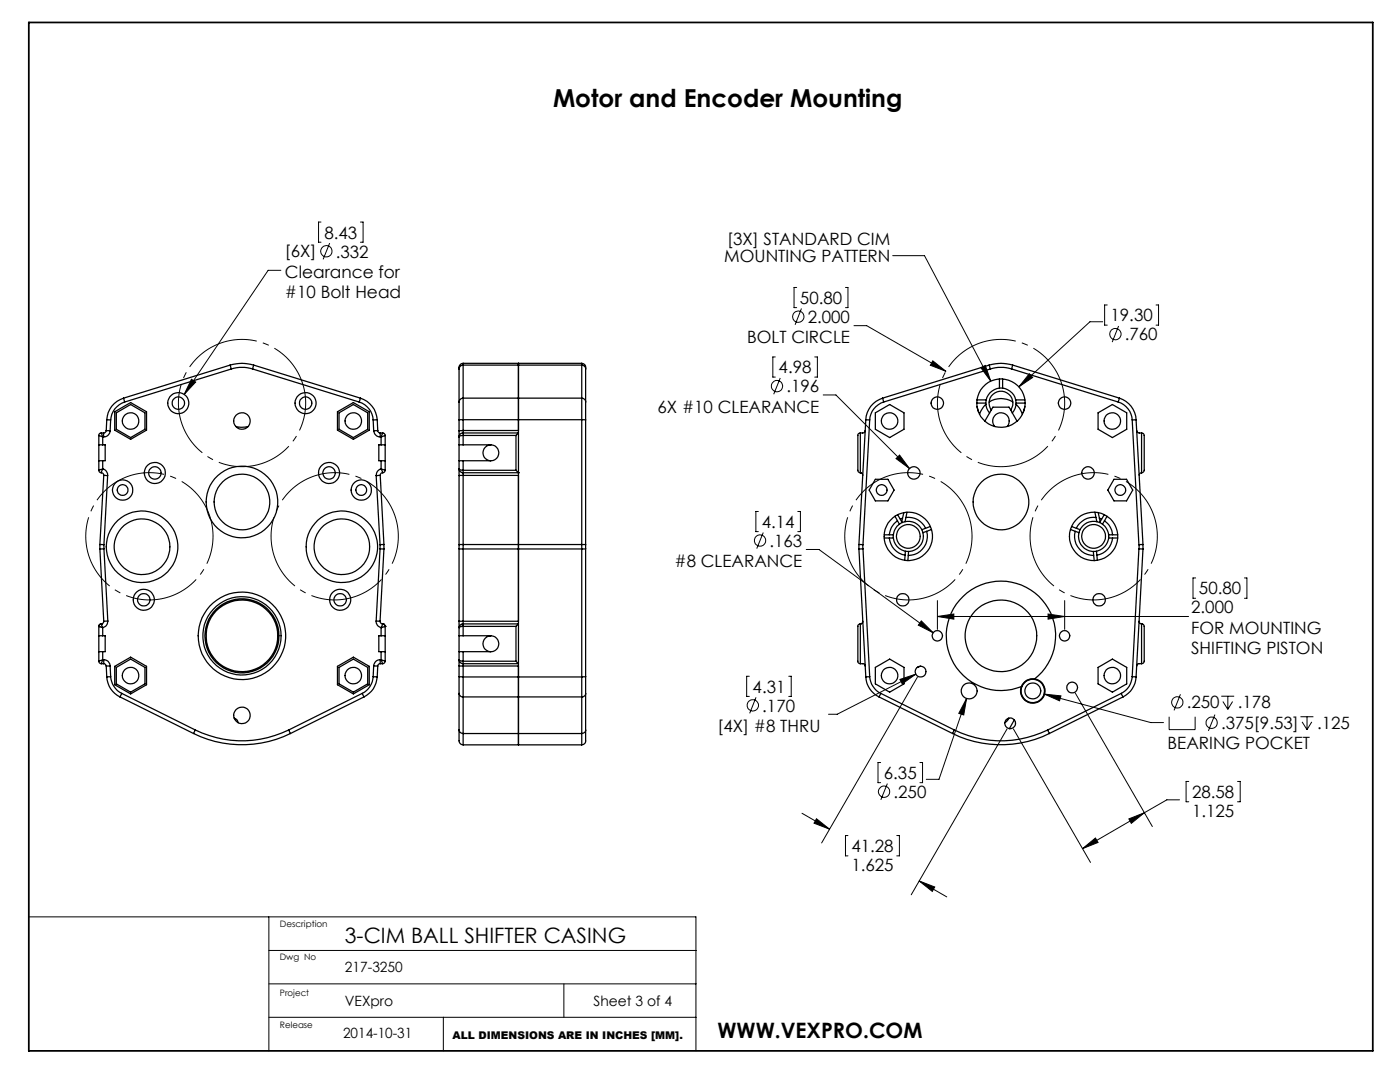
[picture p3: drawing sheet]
<svg xmlns="http://www.w3.org/2000/svg" width="279mm" height="216mm" viewBox="0 0 279 216" stroke-linecap="round" stroke-linejoin="round" font-family="sans-serif">
<g fill="none" stroke="#000" stroke-width=".2">
<path d="M56.1 53.9h-2.6l-16.7 24.8M64.1 44.3h-.5v4h.5M65.8 48.5l-1.3 3.3M71.9 44.3h.6v4h-.6M159 57.4h-.5v4h.5M168.7 57.4h.5v4h-.5M178.2 51h6.3l13.2 25.1M38.2 75.7l.9 .5-2.3 2.5zM154.7 71.2h-.5v4h.5M155.7 75.4l-1.3 3.3M159.9 61.6l-1.2 3.2M162.6 71.2h.5v4h-.5"/>
<path d="M164.3 78.8h2.5l14.7 14.7M170.4 65h2.6l15.8 9.1M186.2 72l2.6 2.1-3.1-1.2zM195.8 73.4l.8-.5 1.1 3.2zM205.4 74.6l.7 .7-2.8 1.9zM220.1 64.2h-2.6l-14.2 13M221 60.9h-.5v4h.5M223.2 65.1l-1.2 3.2M230.7 60.9h.5v4h-.5M178.8 91.5l.7-.7 2 2.7zM151.3 102.1h-.5v4h.5M152.3 106.3l-1.3 3.2"/>
<path d="M159.2 102.1h.5v4h-.5M160.9 109.6h2.5l22.8 16.7M187.1 119.8v5.8M212.5 119.8v5.8M238.6 115.3h-.5v4.1h.5M248.4 115.3h.4v4.1h-.4M149.5 134.9h-.5v4.1h.5M150.9 139.1l-1.3 3.2M157.4 134.9h.5v4.1h-.5M179.6 135.6l3.2-1.1-2.7 2zM182.8 134.5l-15.7 8h-1.8M183.1 135.1l-19.1 33.1"/>
<path d="M183.9 123.9l2.3 2.4-2.9-1.6zM187.1 123l3.3-.5v1zM187.1 123h50.1M192.9 139.4l-.6 3.3-1-.4zM192.9 139.4l-5.5 16.1h-2.5M208.4 138.5l3.3 .4-.2 .9zM208.4 138.5l21.3 5.7h2.5M209.2 122.5l3.3 .5-3.3 .5zM214.6 138.3l15.4 26.6M235.6 138.5l-1.3 3.2M243.7 138.9h2.6M244.1 140l.9 1.5"/>
<path d="M245 138.9v2.6M246 140l-1 1.5M175.8 152.2h-.6v4h.6M177.1 156.4l-1.3 3.2M183.6 152.2h.5v4h-.5M201 145.5l-19.1 33M202.2 145.5l15.4 26.6M233.3 143v2.6h5.2v-2.6M235.4 159.6h-2.5l-4.5 2.6M237.2 155.9h-.5v4.1h.5M242.5 142.6l-1.3 3.2M247 155.9h.5v4.1h-.5"/>
<path d="M259.5 143h2.6M259.9 144l.9 1.6M260.8 143v2.6M261.8 144l-1 1.6M160.1 162.3l5.5 3.2M162.9 163.4l2.7 2.1-3.1-1.2zM169.2 166.7h-.5v4.1h.5M179 166.7h.5v4.1h-.5M183.4 175.8l3.1 1.2-.4 .9zM183.4 175.8l5.5 3.2M216 169.3l2.6-2.1 .5 .9zM225.3 163.4l3.1-1.2-2.6 2.1z"/>
<path d="M228.4 162.2l-12.4 7.1M5.8 183h133.1v26.7M53.7 196.3h85.2M53.7 189.7h85.2M53.7 183v26.7M112.5 196.3v6.7M53.7 203h85.2M88.5 203v6.7"/>
<circle cx="65.1" cy="50.1" r="1.13"/>
<circle cx="155.1" cy="77.1" r="1.14"/>
<circle cx="159.3" cy="63.2" r="1.13"/>
<circle cx="222.6" cy="66.7" r="1.13"/>
<circle cx="151.7" cy="107.8" r="1.13"/>
<circle cx="150.2" cy="140.7" r="1.13"/>
<circle cx="176.4" cy="158" r="1.13"/>
<circle cx="235" cy="140.2" r="1.13"/>
<circle cx="241.8" cy="144.2" r="1.13"/>
</g>
<path d="M60.5 76.7a12.7 12.7 0 0 0-21.2-5.2 12.7 12.7 0 0 0 5.5 21.1 12.7 12.7 0 0 0 15.9-14.9l-.2-1M211.9 76.7a12.7 12.7 0 0 0-21.2-5.2 12.7 12.7 0 0 0 5.6 21.1 12.7 12.7 0 0 0 15.9-14.9l-.3-1M42 103.3a12.7 12.7 0 0 0-21.2-5.2 12.7 12.7 0 0 0 5.5 21.1 12.7 12.7 0 0 0 15.9-14.9l-.2-1M78.9 103.3a12.7 12.7 0 0 0-21.2-5.2 12.7 12.7 0 0 0 5.6 21.1 12.7 12.7 0 0 0 15.9-14.9l-.3-1M193.4 103.3a12.7 12.7 0 0 0-21.2-5.2 12.7 12.7 0 0 0 5.6 21.1 12.7 12.7 0 0 0 15.9-14.9l-.3-1M230.4 103.3a12.7 12.7 0 0 0-21.2-5.2 12.7 12.7 0 0 0 5.6 21.1 12.7 12.7 0 0 0 15.9-14.9l-.3-1" fill="none" stroke="#000" stroke-width=".2" stroke-dasharray="15.2 1.3 1.3 1.3" stroke-dashoffset="5.8" stroke-linecap="butt"/>
<g fill="none" stroke="#000" stroke-width=".35">
<path d="M5.8 4.5h268.2v205.2h-268.2z"/>
<circle cx="206.1" cy="137.9" r="2.38"/>
</g>
<g fill="#000">
<path d="M186.2 72l2.6 2.1-3.1-1.2zM195.8 73.4l.8-.5 1.1 3.2z"/>
<path d="M38.2 75.7l-1.4 3 2.3-2.5zM179.5 90.8l-.7 .7 2.7 2zM205.4 74.6l-2.1 2.6 2.8-1.9zM187.1 123l3.3-.5v1zM209.2 122.5l3.3 .5-3.3 .5zM216 169.3l2.6-2.1 .5 .9zM225.3 163.4l3.1-1.2-2.6 2.1zM183.4 175.8l3.1 1.2-.4 .9zM162.9 163.4l2.7 2.1-3.1-1.2zM183.9 123.9l-.6 .8 2.9 1.6zM179.6 135.6l.5 .9 2.7-2zM192.9 139.4l-1.6 2.9 1 .4zM208.4 138.5l3.1 1.3 .2-.9z"/>
</g>
<g fill="none" stroke="#000" stroke-width=".25">
<path d="M24.7 79.4l.2 .8M24.7 79.4a4.7 4.7 0 0 0-3.4 4.3M45.9 72.8l.3 .8M45.9 72.8a8 8 0 0 1 4.7 0M45.9 72.8l-21.2 6.6M46.2 73.6a7.2 7.2 0 0 1 4.2 0M46.2 73.6l-21.3 6.6M50.4 73.6l21.3 6.6M50.6 72.8l-.2 .8M50.6 72.8l21.3 6.6M71.9 79.4l-.2 .8M71.9 79.4a4.8 4.8 0 0 1 3.4 4.3"/>
<path d="M91.6 73.6v6.6M92.4 72.5a.88 .88 0 0 0-.8 1.1M92.4 79.4v4.3M92.4 79.4a.85 .85 0 0 0-.8 .8M92.4 72.8a.85 .85 0 0 0-.8 .8M92.4 72.5v.3M92.4 72.5h23.7M92.4 79.4h23.7M92.4 72.8h23.7M92.4 72.8v6.6M103.5 72.5v13.4M116.1 72.5a.84 .84 0 0 1 .8 1.1"/>
<path d="M116.1 79.4v4.3M116.1 79.4a.78 .78 0 0 1 .8 .8M116.1 72.8a.78 .78 0 0 1 .8 .8M116.1 72.5v.3M116.1 72.8v6.6M116.9 73.6v6.6M176.1 79.4l.3 .8M176.1 79.4a4.7 4.7 0 0 0-3.3 4.3M195 79.8h1.8M197.4 72.8l.3 .8M197.4 72.8a8 8 0 0 1 4.7 0M197.4 72.8l-21.3 6.6"/>
<path d="M197.7 73.6a7.2 7.2 0 0 1 4.2 0M197.7 73.6l-21.3 6.6M199.5 75.6v1.8M200.1 75.6v1.8M201.9 73.6l21.3 6.6M202.1 72.8l-.2 .8M202.1 72.8l21.3 6.6M202.7 79.8h1.8M223.4 79.4l-.2 .8M223.4 79.4a4.7 4.7 0 0 1 3.3 4.3M19.7 93.8l.2 .4 .3 .1M19.7 88.8h.8"/>
<path d="M19.7 86.9l.8 .3M19.7 91.9h.8M19.7 88.8v3.1M19.7 86.9v1.9M19.7 91.9v1.9M20.2 94.3a.49 .49 0 0 1 .5 .6M20.2 86.4l.3 .8M20.2 86.4l-.3 .1-.2 .4M20.2 86.4h.5M20.5 93.6a1.29 1.29 0 0 1 1 1.3M20.5 93.6l-.3 .7M20.5 93.6l-.8 .2"/>
<path d="M20.5 87.2v1.6M20.5 91.9v1.7M20.5 87.2h.2M20.5 88.8h.5v3.1h-.5M20.7 86.4v.8M20.7 94.9h.8M20.7 94.9l-.8 13.8M21.2 85.9l-.2 .4-.3 .1M21.2 85.9l.8 .1M21.3 83.7l.8 .1M21.3 83.7l-.1 2.2M21.5 94.9l-.8 13.8"/>
<path d="M22 86a1.27 1.27 0 0 1-1.3 1.2M22.1 83.8l-.1 2.2M22.9 82.2l3.2-1.9 3.1 1.9v3.6l-3.1 1.9-3.2-1.9zM23.2 82.4l2.9-1.7 2.8 1.7v3.3l-2.8 1.6-2.9-1.6zM24.9 80.2a4 4 0 0 0-2.8 3.6M47.1 85.1a4.3 4.3 0 0 0 2.4 0M67.3 82.2l3.2-1.9 3.2 1.9v3.6l-3.2 1.9-3.2-1.9zM67.7 82.4l2.8-1.7 2.9 1.7v3.3l-2.9 1.6-2.8-1.6zM71.7 80.2a4 4 0 0 1 2.8 3.6M74.5 83.8l.1 2.2M74.6 86a1.33 1.33 0 0 0 1.3 1.2M75.1 94.9l.7 13.8"/>
<path d="M75.3 83.7l-.8 .1M75.3 83.7l.1 2.2M75.4 85.9l-.8 .1M75.4 85.9l.1 .4 .4 .1M75.9 94.9h-.8M75.9 86.4v.8M75.9 87.2h.2M75.9 86.4h.5M75.9 94.9l.7 13.8M76.1 93.6a1.29 1.29 0 0 0-1 1.3M76.1 93.6l.3 .7M76.1 93.6l.8 .2"/>
<path d="M76.1 88.8h.8M76.1 91.9h.8M76.1 87.2v1.6M76.1 91.9v1.7M76.1 88.8h-.5v3.1h.5M76.4 94.3a.49 .49 0 0 0-.5 .6M76.4 86.4l-.3 .8M76.4 86.4l.3 .1 .2 .4M76.9 93.8l-.2 .4-.3 .1M76.9 86.9l-.8 .3M76.9 88.8v3.1M76.9 86.9v1.9"/>
<path d="M76.9 91.9v1.9M91.6 93.6l.3 .2h.5M91.6 91.9h.8M91.6 93.6l.2 .5 .6 .2M91.6 88.8h.8M91.6 93.6v1.3M91.6 86v1.2M91.6 80.2v3.6M91.6 83.8v2.2M91.6 87.2v6.4M91.6 94.9v13.8M92.4 93.8v.5"/>
<path d="M92.4 86.4v.5M92.4 86.9l-.6 .1-.2 .2M92.4 86.4a.78 .78 0 0 0-.8 .8M92.4 94.9h-.8M92.4 94.3v.6M92.4 85.9v.5M92.4 85.9l-.8 .1M92.4 83.7l-.8 .1M92.4 86.4h11.1M92.4 91.9h5.6M92.4 88.8h5.6M92.4 83.7h23.7"/>
<path d="M92.4 83.7v2.2M92.4 86.9v1.9M92.4 91.9v1.9M92.4 94.9v13.8M92.4 93.8h10.6M92.4 94.3h11.1M92.4 86.9h10.6M92.4 94.9h11.1M92.4 85.9h11.1M98 88.8a1.59 1.59 0 0 1 1.6 1.5 1.59 1.59 0 0 1-1.6 1.6M98 88.8a1.59 1.59 0 0 0-1.6 1.5 1.59 1.59 0 0 0 1.6 1.6M103 93.8l.5 .5"/>
<path d="M103 86.9v6.9M103.5 94.9v29.1M103.5 94.3h.1M103.5 86.4l-.5 .5M103.5 94.3v.6M103.5 85.9v.5M103.5 86.4v7.9M116.1 83.7l.8 .1M116.1 83.7v25M116.9 80.2v3.6M116.9 83.8v24.9M171.7 94.3h.1"/>
<path d="M171.7 86.4l-.5 .3v7.2l.1 .3 .4 .1M171.7 94.3a.49 .49 0 0 1 .5 .6M171.7 86.4v7.9M172.6 85.9l-.2 .4-.7 .1M172.8 83.7l.8 .1M172.8 83.7l-1.4 25M173.6 83.8l-1.4 24.9M174.7 82.4l2.9-1.7 2.8 1.7v3.3l-2.8 1.6-2.9-1.6zM174.7 95.6h2.5l1.2 2.2-1.2 2.1h-2.5l-1.2-2.1zM176.4 80.2a4 4 0 0 0-2.8 3.6M194.9 80.4h1.8M195 81.1l.3 1.2"/>
<path d="M196.8 80.7l-.7 .7-.6 1.3M197.4 80.2a4.3 4.3 0 0 1 4.7 0M197.5 82.4a3 3 0 0 1 .2-4.1 3 3 0 0 1 4.1 0 3 3 0 0 1 .2 4.1M197.5 82.4l-.9 1.7M197.8 81.8a2.38 2.38 0 0 1 2-3.7 2.38 2.38 0 0 1 1.9 3.7M197.8 81.8l-.3 .6M197.8 81.8l.4-.6h3.2l.3 .6M198.5 85.1a1.65 1.65 0 0 1 .1-2.3 1.65 1.65 0 0 1 2.3 0 1.65 1.65 0 0 1 .1 2.3M201.7 81.8l.3 .6M202 82.4l.9 1.7M202.8 80.7a4.5 4.5 0 0 1 1.2 2M202.8 80.4h1.8"/>
<path d="M204.5 81.1l-.3 1.2M219.1 82.4l2.9-1.7 2.9 1.7v3.3l-2.9 1.6-2.9-1.6zM222.3 95.6h2.5l1.3 2.2-1.3 2.1h-2.5l-1.2-2.1zM223.2 80.2a4 4 0 0 1 2.8 3.6M226 83.8l1.3 24.9M226.7 83.7l-.7 .1M226.7 83.7l1.4 25M226.9 85.9l.2 .4 .7 .1M227.8 86.4l.4 .1 .2 .4v6.9l-.2 .4-.4 .1M227.8 94.3a.44 .44 0 0 0-.4 .6M227.8 86.4v7.9M19.9 108.7h.8"/>
<path d="M19.9 108.7v.8M19.9 109.5l.8 14.5M20.7 108.7v.8M20.7 109.5h-.8M20.7 109.5l.8 14.4M75.8 108.7v.8M75.8 109.5h.8M75.8 109.5l-.7 14.4M76.6 108.7h-.8M76.6 108.7v.8M76.6 109.5l-.8 14.5M91.6 108.7v.8"/>
<path d="M91.6 109.5h.8M91.6 109.5v14.4M92.4 108.7v.8M92.4 108.7h-.8M92.4 108.7h23.7M92.4 109.5h23.7M92.4 109.5v14.5M116.1 108.7v.8M116.1 108.7h.8M116.1 109.5v25.6M116.9 108.7v.8M116.9 109.5h-.8"/>
<path d="M116.9 109.5v25.5M171.4 108.7h.8M171.4 108.7v.8M171.4 109.5l1.4 25.6M172.2 108.7v.8M172.2 109.5h-.8M172.2 109.5l1.4 25.5M176.5 106.7h1.8M176.5 107.4h1.8M177.5 107.4a3.8 3.8 0 0 0 3.1 3.4M178.6 103l.9 1.6M179.1 103.9a3.8 3.8 0 0 0-1.6 2.8"/>
<path d="M179.1 102.7l1 1.6M180.1 103.4l-.4 .2M180.4 102.3l-.4 1.8M180.7 110l-.1 1.8M180.8 103.3a3.7 3.7 0 0 1 3.9 2.1M181 102.2l-.4 1.9M181.3 110l-.1 1.9M184.9 106a3.8 3.8 0 0 1-3.6 4.8M185.7 105.1l-1.7 .6M185.9 105.7l-1.7 .6M213.6 105.7l1.7 .6M213.9 105.1l1.6 .6"/>
<path d="M214.6 106a3.8 3.8 0 0 0 3.7 4.8M218.2 110l.2 1.9M218.5 102.2l.4 1.9M218.7 103.3a3.8 3.8 0 0 0-3.9 2.1M218.8 110l.2 1.8M219.2 102.3l.4 1.8M219.4 103.4l.5 .2M220.4 102.7l-.9 1.6M220.4 103.9a3.8 3.8 0 0 1 1.6 2.8M220.9 103l-.9 1.6M221.3 106.7h1.8M221.3 107.4h1.8"/>
<path d="M222 107.4a3.8 3.8 0 0 1-3.1 3.4M227.3 108.7v.8M227.3 109.5h.8M227.3 109.5l-1.3 25.5M228.1 108.7h-.8M228.1 108.7v.8M228.1 109.5l-1.4 25.6M19.7 125l.8 .2M19.7 130h.8M19.7 125h.1M19.7 126.9h.8M19.7 131.9l.1 .3 .4 .2"/>
<path d="M19.7 126.9v3.1M19.7 125v1.9M19.7 130v1.9M20.2 124.5l.3 .7M20.2 124.5h.1M20.2 124.5l-.3 .1-.2 .4M20.2 132.4h.5M20.5 131.6l-.8 .3M20.5 131.6l-.3 .8M20.5 125.2v1.7M20.5 130v1.6M20.5 126.9h.5v3.1h-.5"/>
<path d="M20.5 131.6h.2M20.7 124l-.1 .2-.4 .3M20.7 131.6a1.26 1.26 0 0 1 1.3 1.3M20.7 132.4l.3 .1 .2 .4M20.7 131.6v.8M21.2 132.9l.1 2.2M21.3 135.1a4.7 4.7 0 0 0 2.7 4M21.5 123.9l-.8 .1M21.5 123.9a1.3 1.3 0 0 1-1 1.3M22 132.9h-.8M22 132.9l.1 2.1M22.1 135a4.1 4.1 0 0 0 2.2 3.4"/>
<path d="M22.1 135l-.8 .1M22.9 133l3.2-1.9 3.1 1.9v3.6l-3.1 1.9-3.2-1.9zM23.2 133.2l2.9-1.7 2.8 1.7v3.3l-2.8 1.6-2.9-1.6zM24 139.1l14.6 7.3M24.3 138.4l-.3 .7M24.3 138.4l14.7 7.3M67.3 133l3.2-1.9 3.2 1.9v3.6l-3.2 1.9-3.2-1.9zM67.7 133.2l2.8-1.7 2.9 1.7v3.3l-2.9 1.6-2.8-1.6zM72.3 138.4l.3 .7M72.3 138.4l-14.7 7.3M72.6 139.1l-14.6 7.3M74.5 135a3.9 3.9 0 0 1-2.2 3.4"/>
<path d="M74.5 135l.8 .1M74.6 132.9h.8M74.6 132.9l-.1 2.1M75.1 123.9a1.22 1.22 0 0 0 1 1.3M75.1 123.9l.7 .1M75.3 135.1a4.7 4.7 0 0 1-2.7 4M75.4 132.9l-.1 2.2M75.8 124a.54 .54 0 0 0 .6 .5M75.9 131.6a1.33 1.33 0 0 0-1.3 1.3M75.9 131.6v.8M75.9 132.4l-.3 .1-.2 .4M75.9 131.6h.2"/>
<path d="M75.9 132.4h.5M76.1 130h.8M76.1 131.6l.8 .3M76.1 131.6l.3 .8M76.1 126.9h.8M76.1 125.2v1.7M76.1 130v1.6M76.1 126.9h-.5v3.1h.5M76.4 124.5l-.3 .7M76.4 124.5h.1M76.4 124.5l.3 .1 .2 .4M76.9 125l-.8 .2"/>
<path d="M76.9 131.9l-.2 .4-.3 .1M76.9 125h.1M76.9 126.9v3.1M76.9 125v1.9M76.9 130v1.9M91.6 126.9h.8M91.6 131.6l.2 .2 .6 .1M91.6 130h.8M91.6 131.6a.85 .85 0 0 0 .8 .8M91.6 123.9l.8 .1M91.6 123.9v1.3M91.6 132.9h.8"/>
<path d="M91.6 131.6v1.3M91.6 135l.8 .1M91.6 138.4a.79 .79 0 0 0 .8 .7M91.6 135v3.4M91.6 125.2v6.4M91.6 132.9v2.1M91.6 138.4v7.3M92.3 124.5v.5M92.3 124.5h.1M92.3 125h.1M92.3 125l-.7 .2M92.3 124.5l-.4 .2-.3 .5"/>
<path d="M92.4 124.5v.5M92.4 131.9v.5M92.4 124v.5M92.4 132.4v.5M92.4 135.1v4M92.4 126.9h5.6M92.4 130h5.6M92.4 132.4h11.1M92.4 135.1h23.7M92.4 139.1h23.7M92.4 124.5h11.1M92.4 125h10.6"/>
<path d="M92.4 125v1.9M92.4 130v1.9M92.4 132.9v2.2M92.4 139.1v7.3M92.4 131.9h10.6M92.4 124h11.1M92.4 132.9h11.1M98 126.9a1.59 1.59 0 0 1 1.6 1.5 1.59 1.59 0 0 1-1.6 1.6M98 126.9a1.59 1.59 0 0 0-1.6 1.5 1.59 1.59 0 0 0 1.6 1.6M103 131.9l.5 .5M103 125v6.9M103.5 132.9v15.7"/>
<path d="M103.5 124.5l-.5 .5M103.5 124v.5M103.5 132.4v.5M103.5 124.5v7.9M116.1 135.1v4M116.1 139.1v7.3M116.9 135l-.8 .1M116.9 138.4a.73 .73 0 0 1-.8 .7M116.9 135v3.4M116.9 138.4v7.3M171.7 124.5l-.5 .3v7.3l.5 .3M171.7 132.4l.7 .1 .2 .4"/>
<path d="M171.7 124.5h.1M171.7 124.5v7.9M172.2 124l-.1 .2-.4 .3M172.8 135.1a4.7 4.7 0 0 0 2.6 4M173.6 135a4.1 4.1 0 0 0 2.2 3.4M173.6 135l-.8 .1M174.7 133.2l2.9-1.7 2.8 1.7v3.3l-2.8 1.6-2.9-1.6zM175.4 139.1l14.7 7.3M175.8 138.4l-.4 .7M175.8 138.4l14.7 7.3M183.7 132.9l-.6 .3M206.4 135.5a10.9 10.9 0 0 0-1.7-18.3 10.9 10.9 0 0 0-15.9 9.3 10.9 10.9 0 0 0 15.1 10.5"/>
<path d="M206.4 135.5a2.39 2.39 0 0 1 2.1 2.9 2.39 2.39 0 0 1-3.1 1.7 2.39 2.39 0 0 1-1.5-3.1M206.4 135.5a2.45 2.45 0 0 0-2.5 1.5M219.1 133.2l2.9-1.7 2.9 1.7v3.3l-2.9 1.6-2.9-1.6zM223.8 138.4l.3 .7M223.8 138.4l-14.7 7.3M224.1 139.1l-14.7 7.3M226 135a3.9 3.9 0 0 1-2.2 3.4M226 135l.7 .1M226.7 135.1a4.7 4.7 0 0 1-2.6 4M227.3 124l.1 .2 .4 .3M227.8 124.5l.4 .1 .2 .4v6.9l-.2 .4-.4 .1M227.8 132.4l-.7 .1-.2 .4"/>
<path d="M227.8 124.5h.1M227.8 124.5v7.9M38.6 146.4a22 22 0 0 0 19.4 0M39 145.7a21.1 21.1 0 0 0 18.6 0M39 145.7l-.4 .7M46.7 143.3h.1a.98 .98 0 0 1 .7 .9M57.6 145.7l.4 .7M91.6 145.7v1.1a1.89 1.89 0 0 0 .4 1.7l.4 .1M91.6 145.7a.79 .79 0 0 0 .8 .7M92.4 146.4v2.2M92.4 148.6h23.7M92.4 146.4h23.7"/>
<path d="M116.1 146.4v2.2M116.9 145.7v1.5a1.01 1.01 0 0 1-.8 1.4M116.9 145.7a.73 .73 0 0 1-.8 .7M190.1 146.4a21.9 21.9 0 0 0 19.3 0M190.5 145.7a21.1 21.1 0 0 0 18.6 0M190.5 145.7l-.4 .7M201.3 143.3l-.3 .6-.5 .3M202.4 143.7l-1 1.7M209.1 145.7l.3 .7"/>
<circle cx="24.5" cy="97.8" r="1.07"/>
<circle cx="24.5" cy="97.8" r="2.04"/>
<circle cx="26.1" cy="84" r="1.65"/>
<circle cx="30.9" cy="94.4" r="1.24"/>
<circle cx="30.9" cy="94.4" r="2.11"/>
<circle cx="35.6" cy="80.4" r="2.11"/>
<circle cx="35.6" cy="80.4" r="1.24"/>
<circle cx="48.3" cy="84" r="1.65"/>
<circle cx="61" cy="80.4" r="2.11"/>
<circle cx="61" cy="80.4" r="1.24"/>
<circle cx="65.7" cy="94.4" r="1.25"/>
<circle cx="65.7" cy="94.4" r="2.11"/>
<circle cx="70.5" cy="84" r="1.65"/>
<circle cx="72.1" cy="97.8" r="1.07"/>
<circle cx="72.1" cy="97.8" r="2.04"/>
<circle cx="176" cy="97.8" r="1.07"/>
<circle cx="177.5" cy="84" r="1.64"/>
<circle cx="182.4" cy="94.4" r="1.24"/>
<circle cx="187.1" cy="80.4" r="1.25"/>
<circle cx="199.8" cy="80.4" r="4.8"/>
<circle cx="212.5" cy="80.4" r="1.25"/>
<circle cx="217.1" cy="94.4" r="1.24"/>
<circle cx="222" cy="84" r="1.64"/>
<circle cx="223.6" cy="97.8" r="1.07"/>
<circle cx="28.3" cy="109.1" r="7.1"/>
<circle cx="28.4" cy="109.1" r="5.5"/>
<circle cx="28.7" cy="119.7" r="1.25"/>
<circle cx="28.7" cy="119.7" r="2.1"/>
<circle cx="48.3" cy="100.2" r="5.6"/>
<circle cx="48.3" cy="100.2" r="7.2"/>
<circle cx="67.9" cy="119.7" r="1.25"/>
<circle cx="67.9" cy="119.7" r="2.1"/>
<circle cx="68.2" cy="109.1" r="5.5"/>
<circle cx="68.2" cy="109.1" r="7.1"/>
<circle cx="180.2" cy="119.7" r="1.24"/>
<circle cx="181.3" cy="107" r="3"/>
<circle cx="181.3" cy="107" r="4.8"/>
<circle cx="181.3" cy="107" r="2.37"/>
<circle cx="199.8" cy="100.2" r="5.6"/>
<circle cx="218.2" cy="107" r="3"/>
<circle cx="218.3" cy="107" r="4.8"/>
<circle cx="218.3" cy="107" r="2.37"/>
<circle cx="219.4" cy="119.7" r="1.24"/>
<circle cx="26.1" cy="134.8" r="1.65"/>
<circle cx="48.3" cy="126.9" r="8.7"/>
<circle cx="48.3" cy="126.9" r="7.4"/>
<circle cx="48.3" cy="126.9" r="7.1"/>
<circle cx="48.3" cy="126.9" r="7.8"/>
<circle cx="70.5" cy="134.8" r="1.65"/>
<circle cx="177.5" cy="134.8" r="1.64"/>
<circle cx="183.7" cy="134" r="1.08"/>
<circle cx="187.1" cy="126.9" r="1.04"/>
<circle cx="193.4" cy="137.9" r="1.6"/>
<circle cx="199.8" cy="126.9" r="7.1"/>
<circle cx="206.1" cy="137.9" r="1.6"/>
<circle cx="212.5" cy="126.9" r="1.04"/>
<circle cx="214" cy="137.2" r="1.08"/>
<circle cx="222" cy="134.8" r="1.64"/>
<circle cx="48.3" cy="142.7" r="1.65"/>
<circle cx="201.6" cy="144.3" r="1.08"/>
</g>
<text font-size="4.9" x="110.4" y="21.3">Motor and Encoder Mounting</text>
<g font-size="4.2">
<text x="68.8" y="188.2">3-CIM BALL SHIFTER CASING</text>
<text x="143.2" y="207.1">WWW.VEXPRO.COM</text>
</g>
<g font-size="3.4">
<text x="64.7" y="47.6">8.43</text>
<text x="56.9" y="51.4">[6X]</text>
<text x="67" y="51.4">.332</text>
<text x="144.5" y="52.4">MOUNTING PATTERN</text>
<text x="145.1" y="48.8">[3X] STANDARD CIM</text>
<text x="56.9" y="55.4">Clearance for</text>
<text x="56.9" y="59.5">#10 Bolt Head</text>
<text x="159.6" y="60.6">50.80</text>
<text x="161.2" y="64.4">2.000</text>
<text x="221.6" y="64.1">19.30</text>
<text x="149.1" y="68.5">BOLT CIRCLE</text>
<text x="224.5" y="67.9">.760</text>
<text x="155.4" y="74.5">4.98</text>
<text x="131.2" y="82.3">6X #10 CLEARANCE</text>
<text x="156.9" y="78.3">.196</text>
<text x="152" y="105.3">4.14</text>
<text x="134.6" y="113.2">#8 CLEARANCE</text>
<text x="153.6" y="109.1">.163</text>
<text x="239.3" y="118.6">50.80</text>
<text x="237.7" y="122.4">2.000</text>
<text x="237.7" y="126.4">FOR MOUNTING</text>
<text x="237.7" y="130.5">SHIFTING PISTON</text>
<text x="150.2" y="138.2">4.31</text>
<text x="152.1" y="142">.170</text>
<text x="236.8" y="141.4">.250</text>
<text x="247" y="141.4">.178</text>
<text x="143.2" y="146">[4X] #8 THRU</text>
<text x="233" y="149.5">BEARING POCKET</text>
<text x="243.7" y="145.4">.375[9.53]</text>
<text x="262.8" y="145.4">.125</text>
<text x="176.4" y="155.4">6.35</text>
<text x="178.3" y="159.2">.250</text>
<text x="237.9" y="159.2">28.58</text>
<text x="237.9" y="163">1.125</text>
<text x="169.9" y="170">41.28</text>
<text x="169.9" y="173.8">1.625</text>
</g>
<g font-size="2.8">
<text x="68.8" y="193.9">217-3250</text>
<text x="68.8" y="200.7">VEXpro</text>
<text x="118.4" y="200.7">Sheet 3 of 4</text>
<text x="68.5" y="207.1">2014-10-31</text>
</g>
<text font-size="2.1" x="90.3" y="207.2">ALL DIMENSIONS ARE IN INCHES [MM].</text>
<g font-size="1.8">
<text x="55.8" y="185">Description</text>
<text x="55.8" y="191.6">Dwg No</text>
<text x="55.9" y="198.7">Project</text>
<text x="55.9" y="205.2">Release</text>
</g>
</svg>
